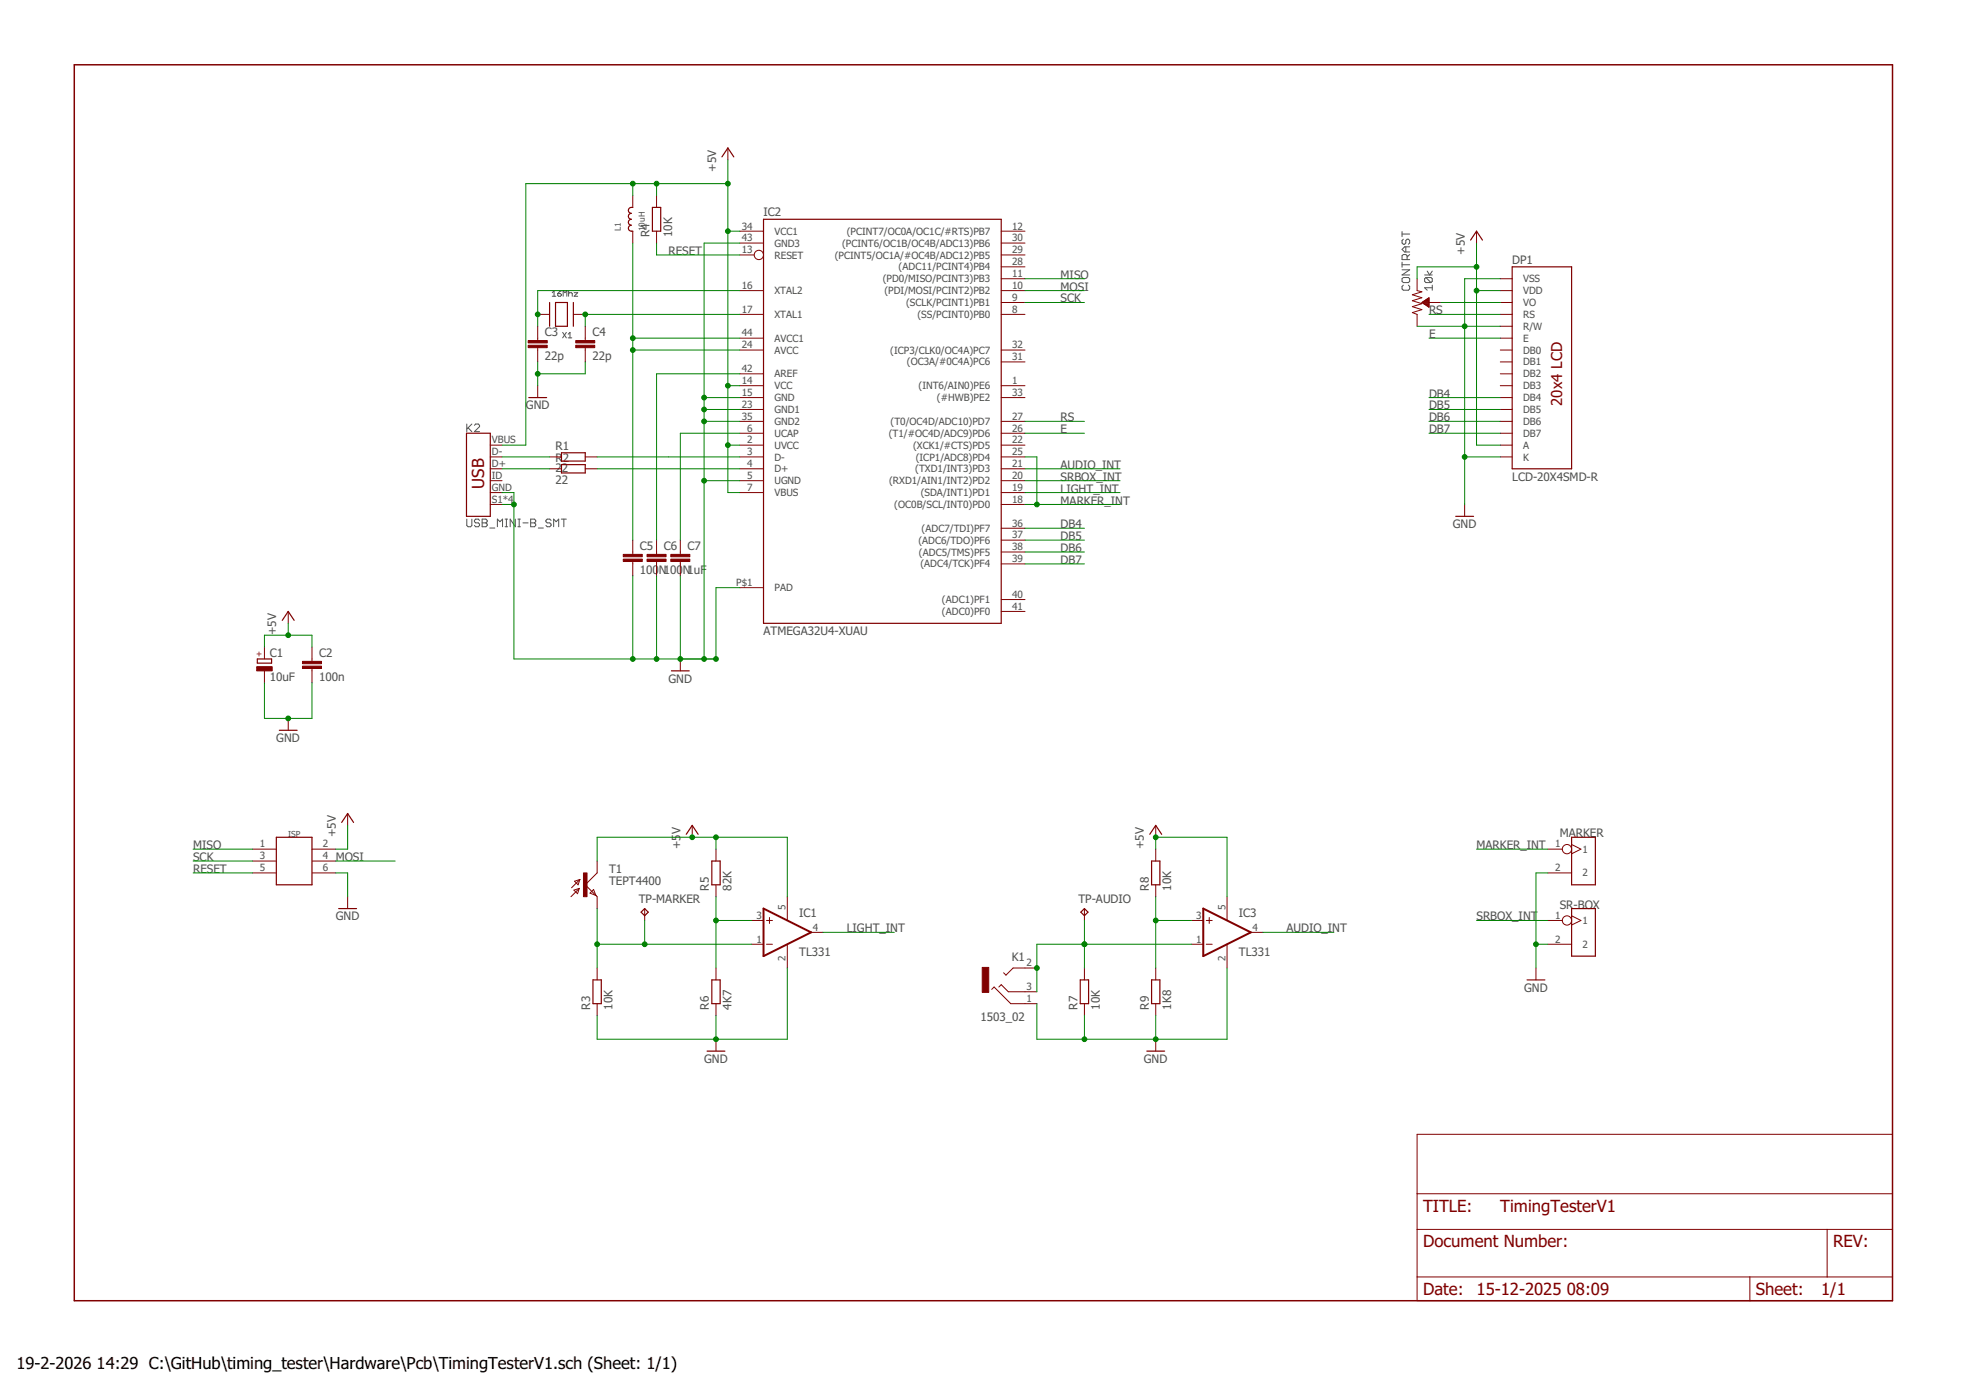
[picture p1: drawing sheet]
<svg xmlns="http://www.w3.org/2000/svg" width="420mm" height="297mm" viewBox="0 0 420 297" stroke-linecap="round" stroke-linejoin="round" font-family="sans-serif">
<g fill="none" stroke="#505050" stroke-width=".21">
<path d="M299.6 59.6l.3-.3h1.1l.3 .3v.5l-.3 .3h-1.1l-.3-.3zM299.6 57.7h1.7l-1.7 1.1h1.7M299.6 49.5v1.1M299.6 56v1.1M299.6 56.6h1.7M299.6 50h1.7M299.9 51.1l-.3 .3v.5l.3 .3h.3l.2-.3v-.5l.3-.3h.3l.3 .3v.5l-.3 .3M300.4 52.7v1.1M300.7 55.5v-.8l-.3-.3h-.5l-.3 .3v.8h1.7M301.3 54.4l-.6 .5M301.3 52.7h-1.1l-.6 .6 .6 .5h1.1M304.5 58.8h1.6"/>
<path d="M304.7 59.3h1.1l.3 .3v.5l-.3 .3M304.7 59.3l-.2 .3v.5l.2 .3h1.1M304.7 59.3l1.1 1.1M305 57.9l.5 .9 .6-.9M118 62.5l.4-.4v1.2M118 63.3h.8M119.2 62.7h.6l.2 .4-.2 .2h-.4l-.2-.2zM120 62.1l-.8 .6M120.2 71l.8 1.2M120.4 63.3v-1.2l.3 .4 .4-.4v1.2M121 71l-.8 1.2M121.4 71.4l.4-.4v1.2"/>
<path d="M121.4 72.2h.8M121.5 62.1v1.2M121.5 62.7l.2-.2h.4l.2 .2v.6M122.7 62.5h.8l-.8 .8h.8M299.9 60.9l-.3 .3v.5l.3 .3h1.1l.3-.3v-.5l-.3-.3M306.1 61.5h-1.6l.5 .5M306.1 60.9v1.1M99.8 90.6v1.6M100 91.4l.8 .8M100.8 90.6l-1 1.1M101.4 90.9l.3-.3h.5l.3 .3v.3l-1.1 1h1.1M99.8 110.9v1.4l.2 .3h.6l.2-.3v-1.4"/>
<path d="M102.5 111.2l-.3-.3h-.5l-.3 .3v.3l.3 .2h.5l.3 .3v.3l-.3 .3h-.5l-.3-.3M103 110.9h.8l.3 .3v.3l-.3 .2 .3 .3v.3l-.3 .3h-.8zM103 111.7h.8M104.7 112.8h1M106.3 112.6v-1.7l.5 .6 .6-.6v1.7M107.9 112.6h.6M107.9 110.9h.6M108.2 110.9v1.7M110.1 110.9v1.7l-1.1-1.7v1.7M110.7 112.6h.5M110.7 110.9h.5M111 110.9v1.7"/>
<path d="M111.8 111.7h1.1M113.4 110.9h.8l.3 .3v.3l-.3 .2 .3 .3v.3l-.3 .3h-.8zM113.4 111.7h.8M115 112.8h1.1M117.8 111.2l-.3-.3h-.6l-.2 .3v.3l.2 .2h.6l.3 .3v.3l-.3 .3h-.6l-.2-.3M118.3 112.6v-1.7l.6 .6 .5-.6v1.7M120 110.9h1M120.5 110.9v1.7"/>
</g>
<path d="M15.9 13.8h388.6v264.2h-388.6z" fill="none" stroke="#800000" stroke-width=".32"/>
<g fill="none" stroke="#800000" stroke-width=".21">
<path d="M155.6 31.6v2.6M135.2 41.8v2.5M135.2 49.4v2.5M140.3 41.8v2.5M140.3 49.4v2.5M158.1 54.5h3.1M158.1 51.9h5.1M158.1 49.4h5.1M214 57h5.1M214 54.5h5.1M214 51.9h5.1M214 49.4h5.1"/>
<path d="M214 59.6h5.1M302.9 59.6v2.5l1 .3-2.1 .6 2.1 .6-2.1 .7 2.1 .6-2.1 .6 2.1 .7-2.1 .6 1.1 .4v2.5M315.6 49.4v2.5M320.6 59.6h2.6M114.9 69.7v3.1M114.9 74.3v3M114.9 67.2h2.6M122.5 67.2h2.6M125.1 69.7v3.1M125.1 74.3v3M158.1 74.8h5.1M158.1 62.1h5.1"/>
<path d="M158.1 67.2h5.1M158.1 79.9h5.1M158.1 72.3h5.1M214 74.8h5.1M214 77.3h5.1M214 62.1h5.1M214 64.6h5.1M214 67.2h5.1M303.9 64.6l1.5-1v2.1zM304 64.7h1.4M304 64.6h1.4M304.1 64.8h1.3"/>
<path d="M304.1 64.5h1.3M304.3 64.9h1.1M304.3 64.3h1.1M304.5 65.1h.9M304.5 64.2h.9M304.7 65.2h.7M304.7 64.1h.7M304.9 65.3h.5M304.9 64h.5M305.1 65.4h.3M305.1 63.9h.3M305.2 65.5h.2"/>
<path d="M305.2 63.7h.2M305.4 64.6h2.5M320.6 74.8h2.6M320.6 77.3h2.6M320.6 62.1h2.6M320.6 64.6h2.6M320.6 67.2h2.6M320.6 79.9h2.6M320.6 72.3h2.6M320.6 69.7h2.6M104.8 97.6h2.5M104.8 95.1h2.5"/>
<path d="M114.9 82.4v2.6M117.5 97.6h2.5M125.1 97.6h2.5M158.1 97.6h5.1M158.1 85h5.1M158.1 82.4h5.1M158.1 90h5.1M158.1 92.6h5.1M158.1 95.1h5.1M158.1 87.5h5.1M214 97.6h5.1M214 85h5.1"/>
<path d="M214 82.4h5.1M214 90h5.1M214 92.6h5.1M214 95.1h5.1M320.6 97.6h2.6M320.6 85h2.6M320.6 82.4h2.6M320.6 90h2.6M320.6 92.6h2.6M320.6 95.1h2.6M320.6 87.5h2.6M104.8 100.2h2.5"/>
<path d="M104.8 107.8h2.5M104.8 102.7h2.5M104.8 105.3h2.5M117.5 100.2h2.5M125.1 100.2h2.5M135.2 115.4v3.1M135.2 120v3M140.3 115.4v3.1M140.3 120v3M145.4 115.4v3.1M145.4 120v3M158.1 100.2h5.1"/>
<path d="M158.1 102.7h5.1M158.1 105.3h5.1M214 100.2h5.1M214 118h5.1M214 115.4h5.1M214 112.9h5.1M214 107.8h5.1M214 102.7h5.1M214 105.3h5.1M313 107.8v2.5M56.5 138.3v2.5M61.6 130.7v2.5"/>
<path d="M66.7 138.3v3M158.1 125.6h5.1M214 130.7h5.1M214 128.1h5.1M214 120.5h5.1M56.5 143.4v2.5M61.6 153.5v2.6M66.7 142.9v3M145.4 140.8v2.6M74.3 173.8v2.6M147.9 176.4v2.5M247 176.4v2.5"/>
<path d="M54 181.5h5.1M54 184h5.1M54 186.5h5.1M66.7 181.5h5.1M66.7 184h5.1M66.7 186.5h5.1M74.3 191.6v2.6M122.7 190.2l1.1-.4-.4 1.2zM122.8 188.3l1.1-.4-.4 1.2zM123.8 189.8l-1.8 1.8M123.9 187.9l-1.7 1.8M126.9 190.1l.5 1.3-1.3-.5z"/>
<path d="M127.6 184v2.5l-2.5 2.6 2.5 2.5v2.6M137.8 194.2v2.5M153 181.5v2.5M153 189.1v2.5M160.6 196.7h2.6M163.8 196.7h1.3M164.4 196.1v1.2M168.3 191.6v5.1M173.3 199.2h2.6M231.8 194.2v2.5M247 181.5v2.5M247 189.1v2.5"/>
<path d="M254.6 196.7h2.6M257.8 196.7h1.3M258.4 196.1v1.2M262.2 191.6v5.1M267.3 199.2h2.6M330.8 181.5h3.1M330.8 186.5h5.1M330.8 196.7h3.1M335.9 180.5l2 1-2 1M335.9 195.7l2 1-2 1M127.6 206.9v2.5M127.6 214.5v2.5"/>
<path d="M153 206.9v2.5M153 214.5v2.5M160.6 201.8h2.6M163.8 201.8h1.3M168.3 201.8v5.1M211.9 211.4l.5-.5 3.6 3.6h5.6M213.5 210.9l.5-.5 1.5 1.5h6.1M221.6 206.9h-5.1l-1.5 1.5-.5-.5M231.8 206.9v2.5M231.8 214.5v2.5M247 206.9v2.5M247 214.5v2.5"/>
<path d="M254.6 201.8h2.6M257.8 201.8h1.3M262.2 201.8v5.1M328.3 206.9v2.5M330.8 201.8h5.1M153 222.1v2.5M247 222.1v2.5M302.9 242.4h101.6v35.6h-101.6zM302.9 255.1h101.6M302.9 262.7h101.6M302.9 272.9h101.6M374 272.9v5.1"/>
<path d="M390.5 262.7v10.2"/>
<circle cx="162.2" cy="54.5" r=".99"/>
<circle cx="334.9" cy="181.5" r=".99"/>
<circle cx="334.9" cy="196.7" r=".99"/>
</g>
<g fill="#800000" stroke="#800000" stroke-width=".21">
<path d="M64.6 141.3h4.1v.5h-4.1z"/>
<path d="M64.6 142.3h4.1v.6h-4.1z"/>
<path d="M143.4 119.5h4v.5h-4z"/>
<path d="M143.4 118.5h4v.5h-4z"/>
<path d="M138.3 119.5h4v.5h-4z"/>
<path d="M138.3 118.5h4v.5h-4z"/>
<path d="M123 73.8h4.1v.5h-4.1z"/>
<path d="M123 72.8h4.1v.5h-4.1z"/>
<path d="M112.9 73.8h4v.5h-4z"/>
<path d="M112.9 72.8h4v.5h-4z"/>
<path d="M54.9 142.5h3.3v.9h-3.3z"/>
<path d="M133.2 119.5h4.1v.5h-4.1z"/>
<path d="M133.2 118.5h4.1v.5h-4.1z"/>
<path d="M209.9 206.7h1.4v5.4h-1.4z"/>
<path d="M124.7 186.5h.8v5.1h-.8z"/>
</g>
<g fill="none" stroke="#800000" stroke-width=".25">
<path d="M154.3 33.5l1.3-1.9 1.2 1.9M135.2 44.3a.66 .66 0 0 0-.9 .5 .66 .66 0 0 0 .6 .8 .63 .63 0 0 0-.6 .6 .63 .63 0 0 0 .6 .7 .63 .63 0 0 0-.6 .6 .63 .63 0 0 0 .6 .6 .67 .67 0 0 0-.6 .9 .67 .67 0 0 0 .9 .4M139.4 44.3h1.8v5.1h-1.8zM163.2 46.9h50.8v86.3h-50.8zM314.3 51.3l1.3-1.9 1.2 1.9M323.2 57h12.7v43.2h-12.7zM117.5 64.6v5.1M118.7 64.6h2.6v5.1h-2.6zM122.5 64.6v5.1M99.7 92.6h5.1v17.7h-5.1zM113 85h3.8M120 96.8h5.1v1.7h-5.1z"/>
<path d="M120 99.3h5.1v1.8h-5.1zM311.1 110.3h3.8M60.3 132.6l1.3-1.9 1.3 1.9M55 140.8h3v.9h-3zM59.7 156.1h3.8M143.5 143.4h3.8M59.1 178.9h7.6v10.2h-7.6zM73 175.7l1.3-1.9 1.3 1.9M146.7 178.3l1.2-1.9 1.3 1.9M245.7 178.3l1.3-1.9 1.3 1.9M335.9 178.9h5.1v10.2h-5.1zM72.4 194.2h3.8"/>
<path d="M137 194.9l.8-.7 .7 .7-.7 .8zM152.1 184h1.8v5.1h-1.8zM231 194.9l.8-.7 .7 .7-.7 .8zM246.1 184h1.8v5.1h-1.8zM335.9 194.2h5.1v10.1h-5.1zM126.7 209.4h1.8v5.1h-1.8zM152.1 209.4h1.8v5.1h-1.8zM230.9 209.4h1.7v5.1h-1.7zM246.1 209.4h1.8v5.1h-1.8zM326.3 209.4h3.9M151.1 224.6h3.8M245.1 224.6h3.8"/>
</g>
<path d="M163.2 194.2l10.1 5-10.1 5.1zM257.2 194.2l10.1 5-10.1 5.1z" fill="none" stroke="#800000" stroke-width=".42"/>
<g fill="none" stroke="#008000" stroke-width=".21">
<path d="M135.2 39.2v2.6M140.3 39.2v2.6M155.6 34.2v71.1h2.5M155.6 39.2h-43.2v55.9h-5.1M135.2 51.9v63.5M140.3 51.9v2.6h17.8M155.6 49.4h2.5M158.1 51.9h-7.6v88.9M219.1 59.6h12.7M315.6 51.9v43.2h5M315.6 57h-12.7v2.6M320.6 59.6h-7.6v48.2"/>
<path d="M114.9 77.3v5.1M125.1 77.3v2.6h-10.2M135.2 72.3h22.9M135.2 74.8h22.9M158.1 79.9h-17.8v35.5M158.1 62.1h-43.2v7.6M158.1 67.2h-33v2.5M219.1 62.1h12.7M219.1 64.6h12.7M302.9 69.7h17.7M305.4 67.2h15.2M305.4 72.3h15.2"/>
<path d="M307.9 64.6h12.7M315.6 62.1h5M107.3 97.6h10.2M127.6 97.6h30.5M150.5 87.5h7.6M150.5 85h7.6M150.5 90h7.6M155.6 95.1h2.5M155.6 82.4h2.5M158.1 92.6h-12.7v22.8M219.1 90h12.7M219.1 97.6h2.5v10.2"/>
<path d="M219.1 92.6h12.7M305.4 87.5h15.2M305.4 85h15.2M305.4 90h15.2M305.4 92.6h15.2M313 97.6h7.6M107.3 105.3h2.5v35.5h43.2v-15.2h5.1M107.3 107.8h2.5M107.3 100.2h10.2M127.6 100.2h30.5M150.5 102.7h7.6M219.1 102.7h20.3"/>
<path d="M219.1 105.3h20.3M219.1 107.8h20.3M219.1 100.2h20.3M219.1 118h12.7M219.1 115.4h12.7M219.1 112.9h12.7M56.5 138.3v-2.6h10.2v2.6M61.6 133.2v2.5M135.2 123v17.8M140.3 123v17.8M145.4 123v17.8M219.1 120.5h12.7"/>
<path d="M56.5 145.9v7.6h10.2v-7.6M74.3 176.4v5.1h-2.5M153 178.9v2.6M41.3 186.5h12.7M41.3 181.5h12.7M41.3 184h12.7M71.8 186.5h2.5v5.1M71.8 184h12.7M127.6 184v-5.1h40.7v12.7M127.6 194.2v12.7M137.8 196.7v5.1M153 191.6v15.3"/>
<path d="M153 196.7h7.6M175.9 199.2h15.2M231.8 196.7v10.2M247 181.5v-2.6h15.2v12.7M247 191.6v15.3M247 196.7h7.6M269.9 199.2h15.2M315.6 181.5h15.2M315.6 196.7h15.2M330.8 186.5h-2.5v20.4M127.6 201.8h33M153 217v5.1"/>
<path d="M168.3 206.9v15.2h-40.7v-5.1M231.8 217v5.1M247 217v5.1M254.6 201.8h-33v10.1M262.2 206.9v15.2h-40.6v-7.6M328.3 201.8h2.5"/>
</g>
<g fill="#008000" stroke="#008000" stroke-width=".21">
<circle cx="145.4" cy="140.8" r=".51"/>
<circle cx="150.5" cy="140.8" r=".51"/>
<circle cx="153" cy="140.8" r=".51"/>
<circle cx="150.5" cy="87.5" r=".51"/>
<circle cx="150.5" cy="90" r=".51"/>
<circle cx="150.5" cy="102.7" r=".51"/>
<circle cx="150.5" cy="85" r=".51"/>
<circle cx="140.3" cy="140.8" r=".51"/>
<circle cx="135.2" cy="140.8" r=".51"/>
<circle cx="109.8" cy="107.8" r=".51"/>
<circle cx="114.9" cy="79.9" r=".51"/>
<circle cx="61.6" cy="153.5" r=".51"/>
<circle cx="153" cy="222.1" r=".51"/>
<circle cx="313" cy="97.6" r=".51"/>
<circle cx="313" cy="69.7" r=".51"/>
<circle cx="247" cy="222.1" r=".51"/>
<circle cx="231.8" cy="222.1" r=".51"/>
<circle cx="328.3" cy="201.8" r=".51"/>
<circle cx="114.9" cy="67.2" r=".51"/>
<circle cx="125.1" cy="67.2" r=".51"/>
<circle cx="155.6" cy="95.1" r=".51"/>
<circle cx="155.6" cy="82.4" r=".51"/>
<circle cx="155.6" cy="49.4" r=".51"/>
<circle cx="155.6" cy="39.2" r=".51"/>
<circle cx="140.3" cy="39.2" r=".51"/>
<circle cx="135.2" cy="39.2" r=".51"/>
<circle cx="61.6" cy="135.7" r=".51"/>
<circle cx="147.9" cy="178.9" r=".51"/>
<circle cx="153" cy="178.9" r=".51"/>
<circle cx="315.6" cy="62.1" r=".51"/>
<circle cx="315.6" cy="57" r=".51"/>
<circle cx="247" cy="178.9" r=".51"/>
<circle cx="135.2" cy="72.3" r=".51"/>
<circle cx="135.2" cy="74.8" r=".51"/>
<circle cx="127.6" cy="201.8" r=".51"/>
<circle cx="137.8" cy="201.8" r=".51"/>
<circle cx="153" cy="196.7" r=".51"/>
<circle cx="231.8" cy="201.8" r=".51"/>
<circle cx="221.6" cy="206.9" r=".51"/>
<circle cx="247" cy="196.7" r=".51"/>
<circle cx="221.6" cy="107.8" r=".51"/>
</g>
<g font-size="3.6" fill="#800000">
<text x="103.5" y="104.4" transform="rotate(-90 103.5 104.4)">USB</text>
<text x="304.1" y="258.9">TITLE:</text>
<text x="320.6" y="258.9">TimingTesterV1</text>
<text x="304.1" y="266.5">Document Number:</text>
<text x="391.8" y="266.5">REV:</text>
<text x="304.1" y="276.7">Date:</text>
<text x="315.6" y="276.7">15-12-2025</text>
<text x="334.8" y="276.7">08:09</text>
<text x="375.2" y="276.7">Sheet:</text>
<text x="389.2" y="276.7">1/1</text>
</g>
<g font-size="3.5">
<text x="3.5" y="292.5">19-2-2026</text>
<text x="20.7" y="292.5">14:29 C:\GitHub\timing_tester\Hardware\Pcb\TimingTesterV1.sch (Sheet: 1/1)</text>
</g>
<text font-size="3.2" fill="#800000" x="333.8" y="86.7" transform="rotate(-90 333.8 86.7)">20x4 LCD</text>
<g font-size="2.5" fill="#505050">
<text x="153" y="36.7" transform="rotate(-90 153 36.7)">+5V</text>
<text x="163.2" y="46.1">IC2</text>
<text x="138.8" y="50.7" transform="rotate(-90 138.8 50.7)">R4</text>
<text x="143.6" y="50.7" transform="rotate(-90 143.6 50.7)">10K</text>
<text x="142.9" y="54.5">RESET</text>
<text x="226.7" y="59.6">MISO</text>
<text x="313" y="54.5" transform="rotate(-90 313 54.5)">+5V</text>
<text x="323.2" y="56.5">DP1</text>
<text x="226.7" y="62.1">MOSI</text>
<text x="226.7" y="64.6">SCK</text>
<text x="116.4" y="71.9">C3</text>
<text x="126.6" y="71.9">C4</text>
<text x="305.4" y="67.2">RS</text>
<text x="116.4" y="77">22p</text>
<text x="126.6" y="77">22p</text>
<text x="305.4" y="72.3">E</text>
<text x="112.4" y="87.5">GND</text>
<text x="305.4" y="87.5">DB5</text>
<text x="305.4" y="85">DB4</text>
<text x="226.7" y="90">RS</text>
<text x="226.7" y="92.6">E</text>
<text x="305.4" y="92.6">DB7</text>
<text x="305.4" y="90">DB6</text>
<text x="118.7" y="101">22</text>
<text x="118.7" y="96.2">R1</text>
<text x="118.7" y="98.7">R2</text>
<text x="226.7" y="100.2">AUDIO_INT</text>
<text x="118.7" y="103.5">22</text>
<text x="226.7" y="105.3">LIGHT_INT</text>
<text x="226.7" y="107.8">MARKER_INT</text>
<text x="226.7" y="102.7">SRBOX_INT</text>
<text x="323.2" y="102.7">LCD-20X4SMD-R</text>
<text x="226.7" y="112.9">DB4</text>
<text x="310.5" y="112.9">GND</text>
<text x="136.8" y="117.6">C5</text>
<text x="141.8" y="117.6">C6</text>
<text x="146.9" y="117.6">C7</text>
<text x="226.7" y="118">DB6</text>
<text x="226.7" y="115.4">DB5</text>
<text x="136.8" y="122.7">100</text>
<text x="140.8" y="122.7">N100</text>
<text x="145.9" y="122.7">N1uF</text>
<text x="226.7" y="120.5">DB7</text>
<text x="59" y="135.7" transform="rotate(-90 59 135.7)">+5V</text>
<text x="163.2" y="135.7">ATMEGA32U4-XUAU</text>
<text x="57.7" y="140.3">C1</text>
<text x="68.2" y="140.4">C2</text>
<text x="57.7" y="145.4">10uF</text>
<text x="68.2" y="145.5">100n</text>
<text x="142.9" y="145.9">GND</text>
<text x="59" y="158.6">GND</text>
<text x="71.7" y="178.9" transform="rotate(-90 71.7 178.9)">+5V</text>
<text x="145.4" y="178.3" transform="rotate(-90 145.4 178.3)">V</text>
<text x="333.3" y="178.9">MARKER</text>
<text x="41.3" y="181.5">MISO</text>
<text x="41.3" y="184">SCK</text>
<text x="71.7" y="184">MOSI</text>
<text x="145.4" y="181.5" transform="rotate(-90 145.4 181.5)">+5</text>
<text x="244.4" y="181.5" transform="rotate(-90 244.4 181.5)">+5V</text>
<text x="315.6" y="181.5">MARKER_INT</text>
<text x="41.3" y="186.5">RESET</text>
<text x="130.2" y="189.1">TEPT4400</text>
<text x="130.2" y="186.5">T1</text>
<text x="151.5" y="190.3" transform="rotate(-90 151.5 190.3)">R5</text>
<text x="156.3" y="190.3" transform="rotate(-90 156.3 190.3)">82K</text>
<text x="245.5" y="190.3" transform="rotate(-90 245.5 190.3)">R8</text>
<text x="250.3" y="190.3" transform="rotate(-90 250.3 190.3)">10K</text>
<text x="71.7" y="196.7">GND</text>
<text x="136.5" y="192.9">TP-MARKER</text>
<text x="170.8" y="196.1">IC1</text>
<text x="230.5" y="192.9">TP-AUDIO</text>
<text x="264.8" y="196.1">IC3</text>
<text x="315.6" y="196.7">SRBOX_INT</text>
<text x="333.3" y="194.2">SR-BOX</text>
<text x="181" y="199.2">LIGHT_INT</text>
<text x="274.9" y="199.2">AUDIO_INT</text>
<text x="170.8" y="204.3">TL331</text>
<text x="216.2" y="205.3">K1</text>
<text x="264.8" y="204.3">TL331</text>
<text x="126.1" y="215.7" transform="rotate(-90 126.1 215.7)">R3</text>
<text x="130.9" y="215.7" transform="rotate(-90 130.9 215.7)">10K</text>
<text x="151.5" y="215.7" transform="rotate(-90 151.5 215.7)">R6</text>
<text x="156.3" y="215.7" transform="rotate(-90 156.3 215.7)">4K7</text>
<text x="230.3" y="215.7" transform="rotate(-90 230.3 215.7)">R7</text>
<text x="235.1" y="215.7" transform="rotate(-90 235.1 215.7)">10K</text>
<text x="245.5" y="215.7" transform="rotate(-90 245.5 215.7)">R9</text>
<text x="250.3" y="215.7" transform="rotate(-90 250.3 215.7)">1K8</text>
<text x="325.7" y="211.9">GND</text>
<text x="209.6" y="218.3">1503_02</text>
<text x="150.5" y="227.2">GND</text>
<text x="244.4" y="227.2">GND</text>
</g>
<g font-size="2.1" fill="#505050">
<text x="158.5" y="51.6">43</text>
<text x="158.5" y="49">34</text>
<text x="165.5" y="52.7">GND3</text>
<text x="165.5" y="50.2">VCC1</text>
<text x="179.9" y="52.7">(PCINT6/OC1B/OC4B/ADC13)PB6</text>
<text x="181" y="50.2">(PCINT7/OC0A/OC1C/#RTS)PB7</text>
<text x="216.3" y="51.6">30</text>
<text x="216.3" y="49">12</text>
<text x="158.5" y="54.1">13</text>
<text x="165.5" y="55.2">RESET</text>
<text x="178.4" y="55.2">(PCINT5/OC1A/#OC4B/ADC12)PB5</text>
<text x="192.1" y="57.8">(ADC11/PCINT4)PB4</text>
<text x="216.3" y="56.7">28</text>
<text x="216.3" y="54.1">29</text>
<text x="216.3" y="59.2">11</text>
<text x="158.5" y="61.7">16</text>
<text x="165.5" y="62.9">XTAL2</text>
<text x="188.6" y="60.3">(PD0/MISO/PCINT3)PB3</text>
<text x="189" y="62.9">(PDI/MOSI/PCINT2)PB2</text>
<text x="193.6" y="65.4">(SCLK/PCINT1)PB1</text>
<text x="216.3" y="61.7">10</text>
<text x="216.3" y="64.3">9</text>
<text x="325.5" y="62.9">VDD</text>
<text x="325.5" y="65.4">VO</text>
<text x="325.5" y="60.3">VSS</text>
<text x="158.5" y="71.9">44</text>
<text x="158.5" y="66.8">17</text>
<text x="165.5" y="67.9">XTAL1</text>
<text x="196.1" y="67.9">(SS/PCINT0)PB0</text>
<text x="216.3" y="66.8">8</text>
<text x="325.5" y="70.5">R/W</text>
<text x="325.5" y="67.9">RS</text>
<text x="158.5" y="74.4">24</text>
<text x="165.5" y="75.6">AVCC</text>
<text x="165.5" y="73">AVCC1</text>
<text x="190.2" y="75.6">(ICP3/CLK0/OC4A)PC7</text>
<text x="216.3" y="74.4">32</text>
<text x="216.3" y="77">31</text>
<text x="325.5" y="75.6">DB0</text>
<text x="325.5" y="73">E</text>
<text x="158.5" y="79.5">42</text>
<text x="158.5" y="82.1">14</text>
<text x="165.5" y="80.6">AREF</text>
<text x="165.5" y="83.2">VCC</text>
<text x="193.8" y="78.1">(OC3A/#0C4A)PC6</text>
<text x="196.3" y="83.2">(INT6/AIN0)PE6</text>
<text x="216.3" y="82.1">1</text>
<text x="325.5" y="78.1">DB1</text>
<text x="325.5" y="80.6">DB2</text>
<text x="325.5" y="83.2">DB3</text>
<text x="158.5" y="84.6">15</text>
<text x="158.5" y="87.1">23</text>
<text x="158.5" y="89.7">35</text>
<text x="165.5" y="85.7">GND</text>
<text x="165.5" y="88.3">GND1</text>
<text x="200.2" y="85.7">(#HWB)PE2</text>
<text x="216.3" y="84.6">33</text>
<text x="216.3" y="89.7">27</text>
<text x="325.5" y="85.7">DB4</text>
<text x="325.5" y="88.3">DB5</text>
<text x="105.1" y="94.8">VBUS</text>
<text x="159.7" y="92.2">6</text>
<text x="159.7" y="94.8">2</text>
<text x="165.5" y="90.8">GND2</text>
<text x="165.5" y="93.3">UCAP</text>
<text x="165.5" y="95.9">UVCC</text>
<text x="189.9" y="93.3">(T1/#OC4D/ADC9)PD6</text>
<text x="190.3" y="90.8">(T0/OC4D/ADC10)PD7</text>
<text x="195.1" y="95.9">(XCK1/#CTS)PD5</text>
<text x="216.3" y="92.2">26</text>
<text x="216.3" y="94.8">22</text>
<text x="325.5" y="95.9">A</text>
<text x="325.5" y="90.8">DB6</text>
<text x="325.5" y="93.3">DB7</text>
<text x="105.1" y="99.8">D+</text>
<text x="105.1" y="97.3">D-</text>
<text x="159.7" y="99.8">4</text>
<text x="159.7" y="97.3">3</text>
<text x="165.5" y="101">D+</text>
<text x="165.5" y="98.4">D-</text>
<text x="195.6" y="101">(TXD1/INT3)PD3</text>
<text x="195.7" y="98.4">(ICP1/ADC8)PD4</text>
<text x="216.3" y="97.3">25</text>
<text x="216.3" y="99.8">21</text>
<text x="325.5" y="98.4">K</text>
<text x="105.1" y="104.9">GND</text>
<text x="105.1" y="102.4">ID</text>
<text x="105.1" y="107.5">S1*4</text>
<text x="159.7" y="102.4">5</text>
<text x="159.7" y="104.9">7</text>
<text x="165.5" y="103.5">UGND</text>
<text x="165.5" y="106">VBUS</text>
<text x="190" y="103.5">(RXD1/AIN1/INT2)PD2</text>
<text x="196.8" y="106">(SDA/INT1)PD1</text>
<text x="216.3" y="107.5">18</text>
<text x="216.3" y="102.4">20</text>
<text x="216.3" y="104.9">19</text>
<text x="191.1" y="108.6">(OC0B/SCL/INT0)PD0</text>
<text x="197" y="113.7">(ADC7/TDI)PF7</text>
<text x="216.3" y="112.5">36</text>
<text x="196.3" y="116.2">(ADC6/TDO)PF6</text>
<text x="196.4" y="118.7">(ADC5/TMS)PF5</text>
<text x="216.3" y="117.6">38</text>
<text x="216.3" y="115.1">37</text>
<text x="157.3" y="125.2">P$1</text>
<text x="196.7" y="121.3">(ADC4/TCK)PF4</text>
<text x="216.3" y="120.2">39</text>
<text x="165.5" y="126.3">PAD</text>
<text x="201.3" y="131.4">(ADC0)PF0</text>
<text x="201.3" y="128.9">(ADC1)PF1</text>
<text x="216.3" y="130.3">41</text>
<text x="216.3" y="127.8">40</text>
<text x="55.5" y="181.1">1</text>
<text x="55.5" y="183.6">3</text>
<text x="69" y="181.1">2</text>
<text x="69" y="183.6">4</text>
<text x="332.4" y="181.1">1</text>
<text x="338.2" y="182.2">1</text>
<text x="55.5" y="186.2">5</text>
<text x="69" y="186.2">6</text>
<text x="332.4" y="186.2">2</text>
<text x="338.2" y="187.3">2</text>
<text x="161.7" y="196.3">3</text>
<text x="167.9" y="194.4" transform="rotate(-90 167.9 194.4)">5</text>
<text x="255.6" y="196.3">3</text>
<text x="261.9" y="194.4" transform="rotate(-90 261.9 194.4)">5</text>
<text x="332.4" y="196.3">1</text>
<text x="338.2" y="197.5">1</text>
<text x="161.7" y="201.4">1</text>
<text x="173.7" y="198.9">4</text>
<text x="255.6" y="201.4">1</text>
<text x="267.7" y="198.9">4</text>
<text x="332.4" y="201.4">2</text>
<text x="338.2" y="202.5">2</text>
<text x="167.9" y="205.3" transform="rotate(-90 167.9 205.3)">2</text>
<text x="219.4" y="206.5">2</text>
<text x="261.9" y="205.3" transform="rotate(-90 261.9 205.3)">2</text>
<text x="219.4" y="214.1">1</text>
<text x="219.4" y="211.6">3</text>
</g>
<g font-size="1.8" fill="#505050">
<text x="132.7" y="49.4" transform="rotate(-90 132.7 49.4)">L1</text>
<text x="137.8" y="49.4" transform="rotate(-90 137.8 49.4)">10uH</text>
<text x="61.6" y="178.9">ISP</text>
</g>
<text font-size="1.8" fill="#800000" x="55.9" y="140.4" transform="rotate(-90 55.9 140.4)">+</text>
</svg>
